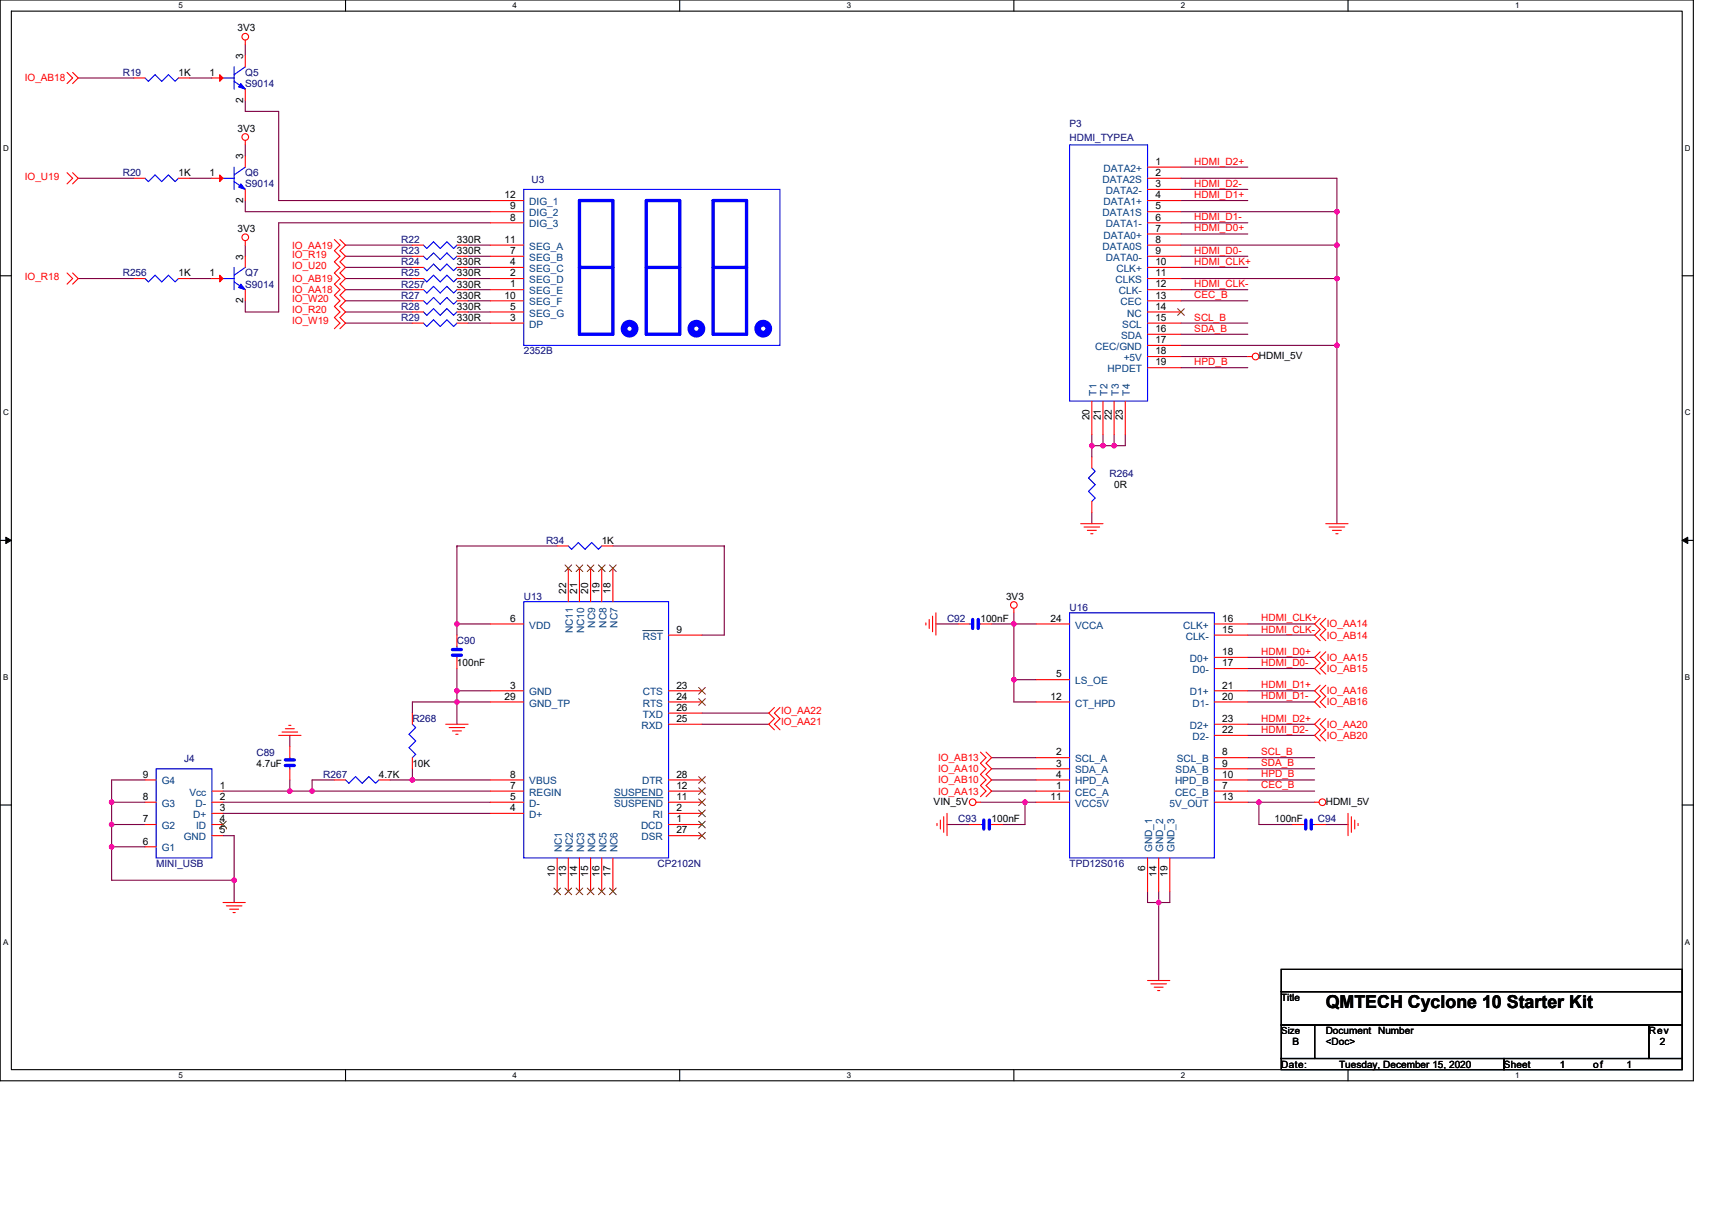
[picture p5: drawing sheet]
<svg xmlns="http://www.w3.org/2000/svg" width="297mm" height="210mm" viewBox="0 0 297 210" stroke-linecap="round" stroke-linejoin="round" font-family="sans-serif">
<path d="M0 0h293.5v187.2h-293.5zM2 1.9h289.5v183.4h-289.5z" fill="none" stroke="#000" stroke-width=".19"/>
<g fill="#fff">
<path d="M30.9 .2h.8v1.5h-.8z"/>
<path d="M30.9 185.5h.8v1.6h-.8z"/>
</g>
<path d="M59.9 0v1.9M59.9 185.3v1.9" fill="none" stroke="#000" stroke-width=".19"/>
<g fill="#fff">
<path d="M88.8 .2h.8v1.5h-.8z"/>
<path d="M88.8 185.5h.8v1.6h-.8z"/>
</g>
<path d="M117.8 0v1.9M117.8 185.3v1.9" fill="none" stroke="#000" stroke-width=".19"/>
<g fill="#fff">
<path d="M146.7 .2h.8v1.5h-.8z"/>
<path d="M146.7 185.5h.8v1.6h-.8z"/>
</g>
<path d="M175.7 0v1.9M175.7 185.3v1.9" fill="none" stroke="#000" stroke-width=".19"/>
<g fill="#fff">
<path d="M204.7 .2h.7v1.5h-.7z"/>
<path d="M204.7 185.5h.7v1.6h-.7z"/>
</g>
<path d="M233.6 0v1.9M233.6 185.3v1.9" fill="none" stroke="#000" stroke-width=".19"/>
<g fill="#fff">
<path d="M262.6 .2h.7v1.5h-.7z"/>
<path d="M262.6 185.5h.7v1.6h-.7z"/>
<path d="M.5 24.9h1v1.5h-1z"/>
<path d="M292 24.9h1v1.5h-1z"/>
<path d="M.5 70.7h1v1.5h-1z"/>
<path d="M292 70.7h1v1.5h-1z"/>
</g>
<path d="M0 47.8h2M291.5 47.8h2" fill="none" stroke="#000" stroke-width=".19"/>
<g fill="#fff">
<path d="M.5 116.5h.9v1.6h-.9z"/>
<path d="M292 116.5h.9v1.6h-.9z"/>
</g>
<path d="M0 93.6h2M291.5 93.6h2" fill="none" stroke="#000" stroke-width=".19"/>
<path d="M1 93.1l1 .5-1 .6zM291.5 93.6l1-.5v1.1z" fill="#000"/>
<path d="M1 93.1l1 .5-1 .6zM291.5 93.6l1-.5v1.1z" fill="none" stroke="#000" stroke-width=".17"/>
<g fill="#fff">
<path d="M.5 162.4h.9v1.5h-.9z"/>
<path d="M292 162.4h.9v1.5h-.9z"/>
</g>
<path d="M0 139.5h2M291.5 139.5h2M222 167.9h69.5v3.9h-69.5zM222 171.8h69.5v5.8h-69.5zM222 177.6h5.8v5.8h-5.8zM227.8 177.6h57.9v5.8h-57.9zM285.7 177.6h5.8v5.8h-5.8zM222 183.4h38.6v1.9h-38.6zM260.6 183.4h30.9v1.9h-30.9z" fill="none" stroke="#000" stroke-width=".19"/>
<g fill="none" stroke="#800040" stroke-width=".19">
<path d="M13.6 13.5h9.6M32.9 13.5h3.8M42.5 7.7v2M42.5 17.4v1.9h5.8v15.4h36.7M13.6 30.9h9.6M32.9 30.9h3.8M42.5 25.1v1.9M42.5 34.7v2h42.5M85 38.6h-36.7v15.5h-5.8v-2M204.7 29h11.5M204.7 38.6h11.5M204.7 34.7h11.5"/>
<path d="M204.7 32.8h11.5M204.7 30.9h27v5.8M204.7 36.7h27M231.7 36.7v5.8M13.6 48.3h9.6M32.9 48.3h3.8M42.5 42.5v1.9M59.9 42.5h11.6M59.9 44.4h11.6M59.9 46.3h11.6M59.9 48.3h11.6M59.9 50.2h11.6"/>
<path d="M59.9 52.1h11.6M59.9 54.1h11.6M59.9 56h11.6M81.1 42.5h3.9M81.1 44.4h3.9M81.1 46.3h3.9M81.1 48.3h3.9M81.1 50.2h3.9M81.1 52.1h3.9M81.1 54.1h3.9M81.1 56h3.9M204.7 42.5h27"/>
<path d="M204.7 48.3h27M204.7 59.8h27M204.7 57.9h11.5M204.7 56h11.5M204.7 52.1h11.5M204.7 50.2h11.5M204.7 46.3h11.5M204.7 44.4h11.5M204.7 40.5h11.5M231.7 42.5v5.8M231.7 48.3v11.5M231.7 59.8v30.9"/>
<path d="M189.2 77.2h1.9M189.2 75.3v1.9M189.2 77.2v1.9M191.1 75.3v1.9M191.1 77.2h2M193.1 75.3v1.9M195 75.3v1.9h-1.9M204.7 61.8h11.5M204.7 63.7h11.5M79.2 94.6h.1M79.2 94.6h17.4M79.2 94.6v13.5"/>
<path d="M106.2 94.6h19.3M125.5 94.6h.1M125.5 94.6v15.4h-3.8M189.2 88.8v1.9M79.2 119.7v1.9M79.2 108.1h5.8M79.2 108.1v1.9M79.2 115.8v3.9M79.2 119.7h5.8M162.2 108.1h3.9M171.8 108.1h3.9M175.7 108.1h3.9"/>
<path d="M175.7 106.2v1.9M175.7 108.1v9.7h3.9M175.7 117.8v3.8h3.9M216.2 119.7h11.6M216.2 115.8h11.6M216.2 113.9h11.6M216.2 110h11.6M216.2 108.1h11.6M19.3 139v3.8M19.3 139h5.8M25.1 135.1h-5.8v3.9M38.6 137.1h11.6"/>
<path d="M38.6 139h46.4M50.2 127.4v1.9M50.2 135.1v2M50.2 137.1h3.9M54.1 137.1h30.9M58 135.1h-3.9v2M67.6 135.1h3.9M71.5 135.1h13.5M71.5 133.2v1.9M79.2 121.6h-7.7v1.9M79.2 121.6h5.8M79.2 121.6v3.9"/>
<path d="M121.7 123.5h11.5M121.7 125.5h11.5M169.9 139h7.7M171.8 135.1h7.8M171.8 133.2h7.8M171.8 137.1h7.8M171.8 131.3h7.8M177.6 139v3.8h-3.8M177.6 139h2M216.2 139h2M216.2 137.1h11.6M216.2 135.1h11.6"/>
<path d="M216.2 133.2h11.6M216.2 131.3h11.6M216.2 127.4h11.6M216.2 125.5h11.6M216.2 121.6h11.6M218.2 139v3.8h5.8M218.2 139h9.6M19.3 146.7v5.8h21.3M19.3 142.8v3.9M19.3 142.8h5.8M19.3 146.7h5.8M38.6 140.9h46.4"/>
<path d="M38.6 144.8h2v7.7M40.6 152.5v3.9M164.1 142.8h3.9M198.9 154.4v2h1.9M200.8 154.4v2M200.8 156.4v13.5M202.7 154.4v2h-1.9M229.8 142.8h3.8"/>
</g>
<g fill="#f0f" stroke="#f0f" stroke-width=".19">
<circle cx="79.2" cy="108.1" r=".38"/>
<circle cx="19.3" cy="146.7" r=".38"/>
<circle cx="40.6" cy="152.5" r=".38"/>
<circle cx="50.2" cy="137.1" r=".38"/>
<circle cx="19.3" cy="142.8" r=".38"/>
<circle cx="19.3" cy="139" r=".38"/>
<circle cx="54.1" cy="137.1" r=".38"/>
<circle cx="79.2" cy="119.7" r=".38"/>
<circle cx="189.2" cy="77.2" r=".38"/>
<circle cx="193.1" cy="77.2" r=".38"/>
<circle cx="191.1" cy="77.2" r=".38"/>
<circle cx="231.7" cy="36.7" r=".38"/>
<circle cx="231.7" cy="42.5" r=".38"/>
<circle cx="231.7" cy="48.3" r=".38"/>
<circle cx="200.8" cy="156.4" r=".38"/>
<circle cx="175.7" cy="108.1" r=".38"/>
<circle cx="231.7" cy="59.8" r=".38"/>
<circle cx="177.6" cy="139" r=".38"/>
<circle cx="218.2" cy="139" r=".38"/>
<circle cx="175.7" cy="117.8" r=".38"/>
<circle cx="79.2" cy="121.6" r=".38"/>
<circle cx="71.5" cy="135.1" r=".38"/>
</g>
<g fill="none" stroke="#f00" stroke-width=".19">
<path d="M11.6 12.5l1 1-1 1M12.6 12.5l1 1-1 1M23.2 13.5h1.9M30.9 13.5h2M36.7 13.5h1.9M42.5 6.9v.8M42.5 15.4v2M42.5 9.7v1.9M11.6 29.9l1 1-1 1M12.6 29.9l1 1-1 1M23.2 30.9h1.9M30.9 30.9h2"/>
<path d="M36.7 30.9h1.9M42.5 24.3v.8M42.5 32.8v1.9M42.5 27v2M85 34.7h5.8M85 36.7h5.8M85 38.6h5.8M198.9 29h5.8M198.9 30.9h5.8M198.9 32.8h5.8M198.9 34.7h5.8M198.9 36.7h5.8"/>
<path d="M198.9 38.6h5.8M11.6 47.3l1 1-1 .9M12.6 47.3l1 1-1 .9M23.2 48.3h1.9M30.9 48.3h2M36.7 48.3h1.9M42.5 41.7v.8M42.5 50.2v1.9M42.5 44.4v1.9M58 41.5l.9 1-.9 .9 .9 1-.9 1 .9 .9-.9 1 .9 1-.9 .9 .9 1-.9 1 .9 .9-.9 1 .9 1-.9 .9 .9 1-.9 .9M58.9 41.5l1 1-1 .9 1 1-1 1 1 .9-1 1 1 1-1 .9 1 1-1 1 1 .9-1 1 1 1-1 .9 1 1-1 .9M71.5 54.1h1.9"/>
<path d="M71.5 56h1.9M71.5 42.5h1.9M71.5 44.4h1.9M71.5 46.3h1.9M71.5 48.3h1.9M71.5 50.2h1.9M71.5 52.1h1.9M79.2 54.1h1.9M79.2 56h1.9M79.2 42.5h1.9M79.2 44.4h1.9M79.2 46.3h1.9"/>
<path d="M79.2 48.3h1.9M79.2 50.2h1.9M79.2 52.1h1.9M85 42.5h5.8M85 44.4h5.8M85 46.3h5.8M85 48.3h5.8M85 50.2h5.8M85 52.1h5.8M85 54.1h5.8M85 56h5.8M198.9 40.5h5.8"/>
<path d="M198.9 42.5h5.8M198.9 44.4h5.8M198.9 46.3h5.8M198.9 48.3h5.8M198.9 50.2h5.8M198.9 52.1h5.8M198.9 54.1h5.8M198.9 56h5.8M198.9 57.9h5.8M198.9 59.8h5.8M189.2 69.5v5.8M189.2 79.1v2"/>
<path d="M191.1 69.5v5.8M193.1 69.5v5.8M195 69.5v5.8M198.9 61.8h5.8M198.9 63.7h5.8M216.2 61.8h.8M96.6 94.6h1.9M98.5 98.5v5.7M100.4 98.5v5.7M102.4 98.5v5.7M104.3 98.5v5.7M104.3 94.6h1.9"/>
<path d="M106.2 98.5v5.7M187.3 90.7h3.8M187.9 91.3h2.7M188.4 91.9h1.6M189 92.5h.4M189.2 86.9v1.9M229.8 90.7h3.8M230.3 91.3h2.7M230.9 91.9h1.6M231.5 92.5h.4M79.2 113.9v1.9M79.2 110v2"/>
<path d="M85 119.7h5.8M85 108.1h5.8M115.9 110h5.8M115.9 119.7h5.8M160.5 107.9v.4M161 107.3v1.6M161.6 106.7v2.8M162.2 106.2v3.8M166.1 108.1h1.9M169.9 108.1h1.9M175.7 105.4v.8M179.6 117.8h5.8"/>
<path d="M179.6 108.1h5.8M210.5 110h5.7M210.5 108.1h5.7M210.5 115.8h5.7M210.5 113.9h5.7M210.5 119.7h5.7M228.8 118.7l-1 1 1 1-1 .9 1 1M228.8 112.9l-1 1 1 1-1 .9 1 1M228.8 107.1l-1 1 1 1-1 .9 1 1M229.8 118.7l-1 1 1 1-1 .9 1 1M229.8 112.9l-1 1 1 1-1 .9 1 1M229.8 107.1l-1 1 1 1-1 .9 1 1"/>
<path d="M25.1 139h2M25.1 135.1h2M36.7 137.1h1.9M36.7 139h1.9M48.3 127.4h3.9M48.9 126.8h2.7M49.5 126.3h1.5M50 125.7h.4M50.2 129.3v2M50.2 133.2v1.9M58 135.1h1.9M65.7 135.1h1.9"/>
<path d="M71.5 123.5v2M71.5 131.3v1.9M77.3 125.5h3.8M77.8 126.1h2.7M78.4 126.6h1.6M79 127.2h.4M85 139h5.8M85 137.1h5.8M85 135.1h5.8M85 121.6h5.8M115.9 139h5.8M115.9 137.1h5.8"/>
<path d="M115.9 121.6h5.8M115.9 125.5h5.8M115.9 123.5h5.8M115.9 135.1h5.8M134.2 122.6l-1 .9 1 1-1 1 1 .9M135.2 122.6l-1 .9 1 1-1 1 1 .9M169.1 139h.8M169.9 130.3l1 1-1 .9 1 1-1 1 1 .9-1 1 1 1-1 .9M170.9 130.3l.9 1-.9 .9 .9 1-.9 1 .9 .9-.9 1 .9 1-.9 .9M179.6 137.1h5.8M179.6 131.3h5.8M179.6 133.2h5.8"/>
<path d="M179.6 135.1h5.8M179.6 139h5.8M179.6 121.6h5.8M210.5 137.1h5.7M210.5 131.3h5.7M210.5 133.2h5.7M210.5 135.1h5.7M210.5 139h5.7M210.5 121.6h5.7M210.5 127.4h5.7M210.5 125.5h5.7M227.8 139h.8"/>
<path d="M228.8 124.5l-1 1 1 .9-1 1 1 1M229.8 124.5l-1 1 1 .9-1 1 1 1M25.1 142.8h2M25.1 146.7h2M36.7 140.9h1.9M36.7 142.8h1.9M36.7 144.8h1.9M38.6 156.4h3.9M39.2 156.9h2.7M39.8 157.5h1.6M40.4 158.1h.4M85 140.9h5.8"/>
<path d="M96.6 148.6v5.8M98.5 148.6v5.8M100.4 148.6v5.8M102.4 148.6v5.8M104.3 148.6v5.8M106.2 148.6v5.8M115.9 142.8h5.8M115.9 140.9h5.8M115.9 144.8h5.8M162.4 142.7v.3M163 142.1v1.5M163.5 141.5v2.7"/>
<path d="M164.1 140.9v3.9M168 142.8h1.9M171.8 142.8h2M198.9 148.6v5.8M200.8 148.6v5.8M202.7 148.6v5.8M224 142.8h1.9M227.8 142.8h2M233.6 140.9v3.9M234.2 141.5v2.7M234.8 142.1v1.5M235.4 142.7v.3"/>
<path d="M198.9 169.9h3.8M199.4 170.5h2.8M200 171h1.6M200.6 171.6h.4"/>
<circle cx="42.5" cy="6.4" r=".58"/>
<circle cx="42.5" cy="23.7" r=".58"/>
<circle cx="42.5" cy="41.1" r=".58"/>
<circle cx="217.6" cy="61.8" r=".58"/>
<circle cx="175.7" cy="104.8" r=".58"/>
<circle cx="168.6" cy="139" r=".58"/>
<circle cx="229.2" cy="139" r=".58"/>
</g>
<g fill="none" stroke="#00f" stroke-width=".19">
<path d="M30.9 13.5l-.6 .6-1.1-1.2-1.2 1.2-1.1-1.2-1.2 1.2-.6-.6M38.6 13.5h2M40.6 14.1l1.9 1.3M40.6 11.6v3.8M42.5 11.6l-1.9 1.3M30.9 30.9l-.6 .6-1.1-1.2-1.2 1.2-1.1-1.2-1.2 1.2-.6-.6M38.6 30.9h2M40.6 31.5l1.9 1.3M40.6 29v3.8M42.5 29l-1.9 1.3M90.8 32.8h44.4v27h-44.4zM185.4 25.1h13.5v44.4h-13.5z"/>
<path d="M30.9 48.3l-.6 .5-1.1-1.1-1.2 1.1-1.1-1.1-1.2 1.1-.6-.5M38.6 48.3h2M40.6 48.8l1.9 1.4M40.6 46.3v3.9M42.5 46.3l-1.9 1.4M79.2 54.1l-.6 .5-1.2-1.1-1.1 1.1-1.2-1.1-1.1 1.1-.6-.5M79.2 56l-.6 .6-1.2-1.2-1.1 1.2-1.2-1.2-1.1 1.2-.6-.6M79.2 42.5l-.6 .5-1.2-1.1-1.1 1.1-1.2-1.1-1.1 1.1-.6-.5M79.2 44.4l-.6 .6-1.2-1.2-1.1 1.2-1.2-1.2-1.1 1.2-.6-.6M79.2 46.3l-.6 .6-1.2-1.1-1.1 1.1-1.2-1.1-1.1 1.1-.6-.6M79.2 48.3l-.6 .5-1.2-1.1-1.1 1.1-1.2-1.1-1.1 1.1-.6-.5M79.2 50.2l-.6 .6-1.2-1.2-1.1 1.2-1.2-1.2-1.1 1.2-.6-.6"/>
<path d="M79.2 52.1l-.6 .6-1.2-1.2-1.1 1.2-1.2-1.2-1.1 1.2-.6-.6M104.3 94.6l-.6 .6-1.2-1.2-1.1 1.2-1.2-1.2-1.1 1.2-.6-.6M189.2 81.1l.6 .6-1.2 1.1 1.2 1.2-1.2 1.1 1.2 1.2-.6 .6M79.2 113.5v.4M79.2 112v.5M90.8 104.2h25.1v44.4h-25.1zM168 108.1h.6M169.5 108.1h.4M185.4 106.2h25.1v42.4h-25.1zM27.1 133.2h9.6v15.4h-9.6zM50.2 132.6v.6M50.2 131.3v.4"/>
<path d="M65.7 135.1l-.6 .6-1.2-1.1-1.1 1.1-1.2-1.1-1.1 1.1-.6-.6M71.5 125.5l.5 .6-1.1 1.1 1.1 1.2-1.1 1.1 1.1 1.2-.5 .6M169.9 142.8h.6M171.5 142.8h.3M225.9 142.8h.4M227.2 142.8h.6"/>
</g>
<g fill="none" stroke="#804000" stroke-width=".17">
<path d="M204.1 53.5l1.1 1.1M205.2 53.5l-1.1 1.1M97.9 97.9l1.2 1.1M99.1 97.9l-1.2 1.1M99.8 97.9l1.2 1.1M101 97.9l-1.2 1.1M101.8 97.9l1.1 1.1M102.9 97.9l-1.1 1.1M103.7 97.9l1.2 1.1M104.9 97.9l-1.2 1.1M105.6 97.9l1.2 1.1M106.8 97.9l-1.2 1.1"/>
<path d="M121.1 119.1l1.1 1.2M122.2 119.1l-1.1 1.2M121.1 138.4l1.1 1.2M121.1 136.5l1.1 1.1M121.1 121l1.1 1.2M121.1 134.6l1.1 1.1M122.2 138.4l-1.1 1.2M122.2 136.5l-1.1 1.1M122.2 121l-1.1 1.2M122.2 134.6l-1.1 1.1M38.1 143.4h.1M38.1 142.3l1.1 1.1"/>
<path d="M39.2 142.3l-1.1 1.1M39.2 143.4h.1M96 153.9l1.1 1.1M97.1 153.9l-1.1 1.1M97.9 153.9l1.2 1.1M99.1 153.9l-1.2 1.1M99.8 153.9l1.2 1.1M101 153.9l-1.2 1.1M101.8 153.9l1.1 1.1M102.9 153.9l-1.1 1.1M103.7 153.9l1.2 1.1M104.9 153.9l-1.2 1.1"/>
<path d="M105.6 153.9l1.2 1.1M106.8 153.9l-1.2 1.1M121.1 142.3l1.1 1.1M121.1 140.3l1.1 1.2M121.1 144.2l1.1 1.2M122.2 142.3l-1.1 1.1M122.2 140.3l-1.1 1.2M122.2 144.2l-1.1 1.2"/>
</g>
<path d="M111.4 109.2h3.5M106.4 138.2h8.5" fill="none" stroke="#004080" stroke-width=".17"/>
<g fill="none" stroke="#00f" stroke-width=".58">
<path d="M100.4 34.7h5.8v23.2h-5.8zM112 34.7h5.8v23.2h-5.8zM123.6 34.7h5.8v23.2h-5.8zM100.4 46.3h5.8M112 46.3h5.8M123.6 46.3h5.8M78.4 113.5h1.6M78.4 112.5h1.6M168.6 107.3v1.6M169.5 107.3v1.6M49.5 132.6h1.5M49.5 131.7h1.5"/>
<path d="M170.5 142.1v1.5M171.5 142.1v1.5M226.3 142.1v1.5M227.2 142.1v1.5"/>
</g>
<g fill="#00f" stroke="#00f" stroke-width=".19">
<path d="M41.7 14.5l.8 .9-1.1-.3z" fill-rule="evenodd"/>
<path d="M41.7 31.9l.8 .9-1.1-.4z" fill-rule="evenodd"/>
<path d="M41.7 49.2l.8 1-1.1-.4z" fill-rule="evenodd"/>
</g>
<g fill="#f00" stroke="#f00" stroke-width=".19">
<path d="M38.1 12.9l.5 .6-.5 .6z"/>
<path d="M38.1 30.3l.5 .6-.5 .6z"/>
<path d="M38.1 47.7l.5 .6-.5 .5z"/>
</g>
<g fill="none" stroke="#00f" stroke-width="1.2">
<circle cx="109.1" cy="56.9" r=".96"/>
<circle cx="120.7" cy="56.9" r=".96"/>
<circle cx="132.3" cy="56.9" r=".96"/>
</g>
<text font-size="3.1" x="229.8" y="174.6">QMTECH Cyclone 10 Starter Kit</text>
<g font-size="1.7">
<text x="41.2" y="5.4">3V3</text>
<text x="42.1" y="10.2" transform="rotate(-90 42.1 10.2)">3</text>
<text x="30.9" y="13.2">1K</text>
<text x="36.3" y="13.1">1</text>
<text x="42.1" y="17.8" transform="rotate(-90 42.1 17.8)">2</text>
<text x="41.2" y="22.8">3V3</text>
<text x="42.1" y="27.6" transform="rotate(-90 42.1 27.6)">3</text>
<text x="200.2" y="28.6">1</text>
<text x="30.9" y="30.5">1K</text>
<text x="36.3" y="30.5">1</text>
<text x="42.1" y="35.1" transform="rotate(-90 42.1 35.1)">2</text>
<text x="87.5" y="34.4">12</text>
<text x="200.2" y="32.4">3</text>
<text x="200.2" y="30.5">2</text>
<text x="200.2" y="34.4">4</text>
<text x="41.2" y="40.2">3V3</text>
<text x="88.4" y="36.3">9</text>
<text x="88.4" y="38.2">8</text>
<text x="200.2" y="38.2">6</text>
<text x="200.2" y="36.3">5</text>
<text x="200.2" y="40.1">7</text>
<text x="30.9" y="47.9">1K</text>
<text x="36.3" y="47.9">1</text>
<text x="42.1" y="45" transform="rotate(-90 42.1 45)">3</text>
<text x="79.2" y="42.1">330R</text>
<text x="79.2" y="44">330R</text>
<text x="79.2" y="46">330R</text>
<text x="79.2" y="47.9">330R</text>
<text x="87.5" y="42.1">11</text>
<text x="88.4" y="44">7</text>
<text x="88.4" y="45.9">4</text>
<text x="88.4" y="47.9">2</text>
<text x="200.2" y="44">9</text>
<text x="200.2" y="47.9">11</text>
<text x="200.2" y="42.1">8</text>
<text x="200.2" y="45.9">10</text>
<text x="42.1" y="52.5" transform="rotate(-90 42.1 52.5)">2</text>
<text x="79.2" y="53.7">330R</text>
<text x="79.2" y="49.8">330R</text>
<text x="79.2" y="51.8">330R</text>
<text x="87.5" y="51.7">10</text>
<text x="88.4" y="49.8">1</text>
<text x="88.4" y="53.7">5</text>
<text x="200.2" y="49.8">12</text>
<text x="200.2" y="51.7">13</text>
<text x="200.2" y="53.7">14</text>
<text x="79.2" y="55.6">330R</text>
<text x="88.4" y="55.6">3</text>
<text x="200.2" y="59.4">17</text>
<text x="200.2" y="57.5">16</text>
<text x="200.2" y="55.6">15</text>
<text x="200.2" y="63.3">19</text>
<text x="200.2" y="61.4">18</text>
<text x="218.2" y="62.2">HDMI_5V</text>
<text x="188.8" y="72.8" transform="rotate(-90 188.8 72.8)">20</text>
<text x="190.8" y="72.8" transform="rotate(-90 190.8 72.8)">21</text>
<text x="192.7" y="72.8" transform="rotate(-90 192.7 72.8)">22</text>
<text x="194.6" y="72.8" transform="rotate(-90 194.6 72.8)">23</text>
<text x="193.1" y="84.6">0R</text>
<text x="104.3" y="94.2">1K</text>
<text x="88.4" y="107.7">6</text>
<text x="98.1" y="102.9" transform="rotate(-90 98.1 102.9)">22</text>
<text x="100" y="102.9" transform="rotate(-90 100 102.9)">21</text>
<text x="102" y="102.9" transform="rotate(-90 102 102.9)">20</text>
<text x="103.9" y="102.9" transform="rotate(-90 103.9 102.9)">19</text>
<text x="105.8" y="102.9" transform="rotate(-90 105.8 102.9)">18</text>
<text x="169.9" y="107.7">100nF</text>
<text x="174.4" y="103.9">3V3</text>
<text x="182" y="107.7">24</text>
<text x="211.8" y="107.7">16</text>
<text x="117.2" y="109.6">9</text>
<text x="211.8" y="113.5">18</text>
<text x="211.8" y="109.6">15</text>
<text x="79.2" y="115.5">100nF</text>
<text x="88.4" y="119.3">3</text>
<text x="117.2" y="119.3">23</text>
<text x="183" y="117.4">5</text>
<text x="211.8" y="119.3">21</text>
<text x="211.8" y="115.4">17</text>
<text x="87.5" y="121.2">29</text>
<text x="117.2" y="121.2">24</text>
<text x="117.2" y="123.2">26</text>
<text x="117.2" y="125.1">25</text>
<text x="182" y="121.2">12</text>
<text x="211.8" y="125.1">23</text>
<text x="211.8" y="121.2">20</text>
<text x="183" y="130.9">2</text>
<text x="211.8" y="127">22</text>
<text x="211.8" y="130.9">8</text>
<text x="24.7" y="134.7">9</text>
<text x="38.1" y="136.7">1</text>
<text x="44.4" y="132.8">4.7uF</text>
<text x="65.7" y="134.8">4.7K</text>
<text x="71.5" y="132.8">10K</text>
<text x="88.4" y="136.7">7</text>
<text x="88.4" y="134.7">8</text>
<text x="117.2" y="134.7">28</text>
<text x="117.2" y="136.7">12</text>
<text x="183" y="136.7">1</text>
<text x="183" y="132.8">3</text>
<text x="183" y="134.7">4</text>
<text x="211.8" y="132.8">9</text>
<text x="211.8" y="136.7">7</text>
<text x="211.8" y="134.7">10</text>
<text x="24.7" y="138.6">8</text>
<text x="24.7" y="142.5">7</text>
<text x="38.1" y="142.5">4</text>
<text x="38.1" y="138.6">2</text>
<text x="38.1" y="140.5">3</text>
<text x="88.4" y="140.5">4</text>
<text x="88.4" y="138.6">5</text>
<text x="117.2" y="140.5">2</text>
<text x="117.2" y="138.6">11</text>
<text x="117.2" y="142.5">1</text>
<text x="161.8" y="139.4">VIN_5V</text>
<text x="171.8" y="142.5">100nF</text>
<text x="182" y="138.6">11</text>
<text x="211.8" y="138.6">13</text>
<text x="220.9" y="142.5">100nF</text>
<text x="229.8" y="139.4">HDMI_5V</text>
<text x="24.7" y="146.3">6</text>
<text x="38.1" y="144.4">5</text>
<text x="117.2" y="144.4">27</text>
<text x="96.2" y="151.9" transform="rotate(-90 96.2 151.9)">10</text>
<text x="98.1" y="151.9" transform="rotate(-90 98.1 151.9)">13</text>
<text x="100" y="151.9" transform="rotate(-90 100 151.9)">14</text>
<text x="102" y="151.9" transform="rotate(-90 102 151.9)">15</text>
<text x="103.9" y="151.9" transform="rotate(-90 103.9 151.9)">16</text>
<text x="105.8" y="151.9" transform="rotate(-90 105.8 151.9)">17</text>
<text x="198.5" y="151" transform="rotate(-90 198.5 151)">6</text>
<text x="200.4" y="151.9" transform="rotate(-90 200.4 151.9)">14</text>
<text x="202.3" y="151.9" transform="rotate(-90 202.3 151.9)">19</text>
<text x="222" y="173.4">Title</text>
<text x="222" y="179.1">Size</text>
<text x="229.8" y="179.2">Document Number</text>
<text x="285.7" y="179.2">Rev</text>
<text x="222" y="185">Date:</text>
<text x="224" y="181.1">B</text>
<text x="229.8" y="181.1">&lt;Doc&gt;</text>
<text x="232.1" y="185">Tuesday, December 15, 2020</text>
<text x="260.6" y="185">Sheet</text>
<text x="270.3" y="185">1</text>
<text x="276.1" y="185">of</text>
<text x="281.9" y="185">1</text>
<text x="287.7" y="181.1">2</text>
</g>
<g font-size="1.7" fill="#f00">
<text x="4.3" y="14.1">IO_AB18</text>
<text x="207" y="28.5">HDMI_D2+</text>
<text x="4.3" y="31.1">IO_U19</text>
<text x="207" y="34.3">HDMI_D1+</text>
<text x="207" y="32.4">HDMI_D2-</text>
<text x="207" y="40.1">HDMI_D0+</text>
<text x="207" y="38.2">HDMI_D1-</text>
<text x="50.6" y="43.1">IO_AA19</text>
<text x="50.6" y="46.5">IO_U20</text>
<text x="50.6" y="44.6">IO_R19</text>
<text x="207" y="45.9">HDMI_CLK+</text>
<text x="207" y="43.9">HDMI_D0-</text>
<text x="4.3" y="48.5">IO_R18</text>
<text x="50.6" y="48.9">IO_AB19</text>
<text x="50.6" y="50.8">IO_AA18</text>
<text x="50.6" y="52.3">IO_W20</text>
<text x="207" y="51.7">CEC_B</text>
<text x="207" y="49.7">HDMI_CLK-</text>
<text x="50.6" y="56.2">IO_W19</text>
<text x="50.6" y="54.3">IO_R20</text>
<text x="207" y="57.5">SDA_B</text>
<text x="207" y="55.5">SCL_B</text>
<text x="207" y="63.3">HPD_B</text>
<text x="218.6" y="107.7">HDMI_CLK+</text>
<text x="218.6" y="113.4">HDMI_D0+</text>
<text x="218.6" y="109.6">HDMI_CLK-</text>
<text x="229.9" y="108.7">IO_AA14</text>
<text x="229.9" y="110.6">IO_AB14</text>
<text x="218.6" y="119.2">HDMI_D1+</text>
<text x="218.6" y="115.4">HDMI_D0-</text>
<text x="229.9" y="114.5">IO_AA15</text>
<text x="229.9" y="116.4">IO_AB15</text>
<text x="135.4" y="125.7">IO_AA21</text>
<text x="135.4" y="123.8">IO_AA22</text>
<text x="218.6" y="125">HDMI_D2+</text>
<text x="218.6" y="121.2">HDMI_D1-</text>
<text x="229.9" y="120.3">IO_AA16</text>
<text x="229.9" y="122.2">IO_AB16</text>
<text x="162.6" y="131.9">IO_AB13</text>
<text x="218.6" y="130.8">SCL_B</text>
<text x="218.6" y="127">HDMI_D2-</text>
<text x="229.9" y="126.1">IO_AA20</text>
<text x="229.9" y="128">IO_AB20</text>
<text x="162.6" y="135.7">IO_AB10</text>
<text x="162.6" y="133.8">IO_AA10</text>
<text x="162.6" y="137.7">IO_AA13</text>
<text x="218.6" y="136.6">CEC_B</text>
<text x="218.6" y="134.7">HPD_B</text>
<text x="218.6" y="132.7">SDA_B</text>
</g>
<g font-size="1.7" fill="#000080">
<text x="21.3" y="13.2">R19</text>
<text x="42.5" y="13.2">Q5</text>
<text x="42.5" y="15.1">S9014</text>
<text x="185.4" y="22">P3</text>
<text x="185.4" y="24.3">HDMI_TYPEA</text>
<text x="21.3" y="30.5">R20</text>
<text x="42.5" y="30.5">Q6</text>
<text x="42.5" y="32.5">S9014</text>
<text x="92.1" y="31.7">U3</text>
<text x="21.3" y="47.9">R256</text>
<text x="42.5" y="47.9">Q7</text>
<text x="69.5" y="42.1">R22</text>
<text x="69.5" y="44">R23</text>
<text x="69.5" y="46">R24</text>
<text x="69.5" y="47.9">R25</text>
<text x="42.5" y="49.8">S9014</text>
<text x="69.5" y="53.7">R28</text>
<text x="69.5" y="49.8">R257</text>
<text x="69.5" y="51.8">R27</text>
<text x="69.5" y="55.6">R29</text>
<text x="90.8" y="61.4">2352B</text>
<text x="192.3" y="82.6">R264</text>
<text x="94.6" y="94.2">R34</text>
<text x="90.8" y="103.9">U13</text>
<text x="164.1" y="107.7">C92</text>
<text x="185.4" y="105.8">U16</text>
<text x="79.2" y="111.6">C90</text>
<text x="71.5" y="125.1">R268</text>
<text x="44.4" y="130.9">C89</text>
<text x="31.9" y="132.1">J4</text>
<text x="56" y="134.8">R267</text>
<text x="166.1" y="142.5">C93</text>
<text x="228.4" y="142.5">C94</text>
<text x="27.1" y="150.2">MINI_USB</text>
<text x="113.9" y="150.2">CP2102N</text>
<text x="185.4" y="150.2">TPD12S016</text>
</g>
<g font-size="1.7" fill="#004080">
<text x="191.2" y="29.7">DATA2+</text>
<text x="91.7" y="35.5">DIG_1</text>
<text x="191.1" y="31.7">DATA2S</text>
<text x="191.2" y="35.5">DATA1+</text>
<text x="191.7" y="33.6">DATA2-</text>
<text x="91.7" y="37.5">DIG_2</text>
<text x="91.7" y="39.4">DIG_3</text>
<text x="191.1" y="37.5">DATA1S</text>
<text x="191.2" y="41.3">DATA0+</text>
<text x="191.7" y="39.4">DATA1-</text>
<text x="91.7" y="43.3">SEG_A</text>
<text x="91.7" y="45.2">SEG_B</text>
<text x="91.7" y="47.1">SEG_C</text>
<text x="191.1" y="43.3">DATA0S</text>
<text x="191.7" y="45.2">DATA0-</text>
<text x="193.5" y="47.1">CLK+</text>
<text x="91.7" y="49">SEG_D</text>
<text x="91.7" y="51">SEG_E</text>
<text x="91.7" y="52.9">SEG_F</text>
<text x="193.3" y="49">CLKS</text>
<text x="193.9" y="51">CLK-</text>
<text x="194.2" y="52.9">CEC</text>
<text x="91.7" y="54.8">SEG_G</text>
<text x="91.7" y="56.8">DP</text>
<text x="194.3" y="58.7">SDA</text>
<text x="194.5" y="56.8">SCL</text>
<text x="195.4" y="54.8">NC</text>
<text x="189.8" y="60.6">CEC/GND</text>
<text x="192" y="64.5">HPDET</text>
<text x="194.7" y="62.6">+5V</text>
<text x="190" y="68.5" transform="rotate(-90 190 68.5)">T1</text>
<text x="192" y="68.5" transform="rotate(-90 192 68.5)">T2</text>
<text x="193.9" y="68.5" transform="rotate(-90 193.9 68.5)">T3</text>
<text x="195.8" y="68.5" transform="rotate(-90 195.8 68.5)">T4</text>
<text x="91.7" y="108.9">VDD</text>
<text x="99.3" y="109.7" transform="rotate(-90 99.3 109.7)">NC11</text>
<text x="101.2" y="109.7" transform="rotate(-90 101.2 109.7)">NC10</text>
<text x="103.2" y="108.7" transform="rotate(-90 103.2 108.7)">NC9</text>
<text x="105.1" y="108.7" transform="rotate(-90 105.1 108.7)">NC8</text>
<text x="107" y="108.7" transform="rotate(-90 107 108.7)">NC7</text>
<text x="111.4" y="110.8">RST</text>
<text x="186.3" y="108.9">VCCA</text>
<text x="205" y="108.9">CLK+</text>
<text x="205.5" y="110.8">CLK-</text>
<text x="186.3" y="118.5">LS_OE</text>
<text x="206.2" y="114.7">D0+</text>
<text x="206.7" y="116.6">D0-</text>
<text x="91.7" y="120.5">GND</text>
<text x="91.7" y="122.4">GND_TP</text>
<text x="111.4" y="120.5">CTS</text>
<text x="111.4" y="122.4">RTS</text>
<text x="111.4" y="124.3">TXD</text>
<text x="186.3" y="122.4">CT_HPD</text>
<text x="206.2" y="120.5">D1+</text>
<text x="206.7" y="122.4">D1-</text>
<text x="111.2" y="126.3">RXD</text>
<text x="206.2" y="126.3">D2+</text>
<text x="206.7" y="128.2">D2-</text>
<text x="28" y="135.9">G4</text>
<text x="32.8" y="137.8">Vcc</text>
<text x="91.7" y="137.8">REGIN</text>
<text x="91.7" y="135.9">VBUS</text>
<text x="106.4" y="137.8">SUSPEND</text>
<text x="111.3" y="135.9">DTR</text>
<text x="186.3" y="137.8">CEC_A</text>
<text x="186.3" y="132.1">SCL_A</text>
<text x="186.3" y="134">SDA_A</text>
<text x="186.3" y="135.9">HPD_A</text>
<text x="203.6" y="137.8">CEC_B</text>
<text x="203.6" y="135.9">HPD_B</text>
<text x="203.7" y="134">SDA_B</text>
<text x="203.9" y="132.1">SCL_B</text>
<text x="28" y="139.8">G3</text>
<text x="28" y="143.6">G2</text>
<text x="33.5" y="141.7">D+</text>
<text x="33.9" y="139.8">D-</text>
<text x="34" y="143.6">ID</text>
<text x="91.7" y="141.7">D+</text>
<text x="91.7" y="139.8">D-</text>
<text x="106.4" y="139.8">SUSPEND</text>
<text x="111.1" y="143.6">DCD</text>
<text x="113.1" y="141.7">RI</text>
<text x="186.3" y="139.8">VCC5V</text>
<text x="202.7" y="139.8">5V_OUT</text>
<text x="28" y="147.5">G1</text>
<text x="31.8" y="145.6">GND</text>
<text x="97.4" y="147.7" transform="rotate(-90 97.4 147.7)">NC1</text>
<text x="99.3" y="147.7" transform="rotate(-90 99.3 147.7)">NC2</text>
<text x="101.2" y="147.7" transform="rotate(-90 101.2 147.7)">NC3</text>
<text x="103.2" y="147.7" transform="rotate(-90 103.2 147.7)">NC4</text>
<text x="105.1" y="147.7" transform="rotate(-90 105.1 147.7)">NC5</text>
<text x="107" y="147.7" transform="rotate(-90 107 147.7)">NC6</text>
<text x="111.2" y="145.6">DSR</text>
<text x="199.7" y="147.7" transform="rotate(-90 199.7 147.7)">GND_1</text>
<text x="201.6" y="147.7" transform="rotate(-90 201.6 147.7)">GND_2</text>
<text x="203.5" y="147.7" transform="rotate(-90 203.5 147.7)">GND_3</text>
</g>
<g font-size="1.4">
<text x="30.9" y="1.4">5</text>
<text x="88.8" y="1.4">4</text>
<text x="146.7" y="1.4">3</text>
<text x="204.7" y="1.4">2</text>
<text x="262.6" y="1.4">1</text>
<text x=".5" y="26.1">D</text>
<text x="292" y="26.1">D</text>
<text x=".5" y="71.9">C</text>
<text x="292" y="71.9">C</text>
<text x=".5" y="117.8">B</text>
<text x="292" y="117.8">B</text>
<text x=".5" y="163.6">A</text>
<text x="292" y="163.6">A</text>
<text x="30.9" y="186.8">5</text>
<text x="88.8" y="186.8">4</text>
<text x="146.7" y="186.8">3</text>
<text x="204.7" y="186.8">2</text>
<text x="262.6" y="186.8">1</text>
</g>
</svg>
